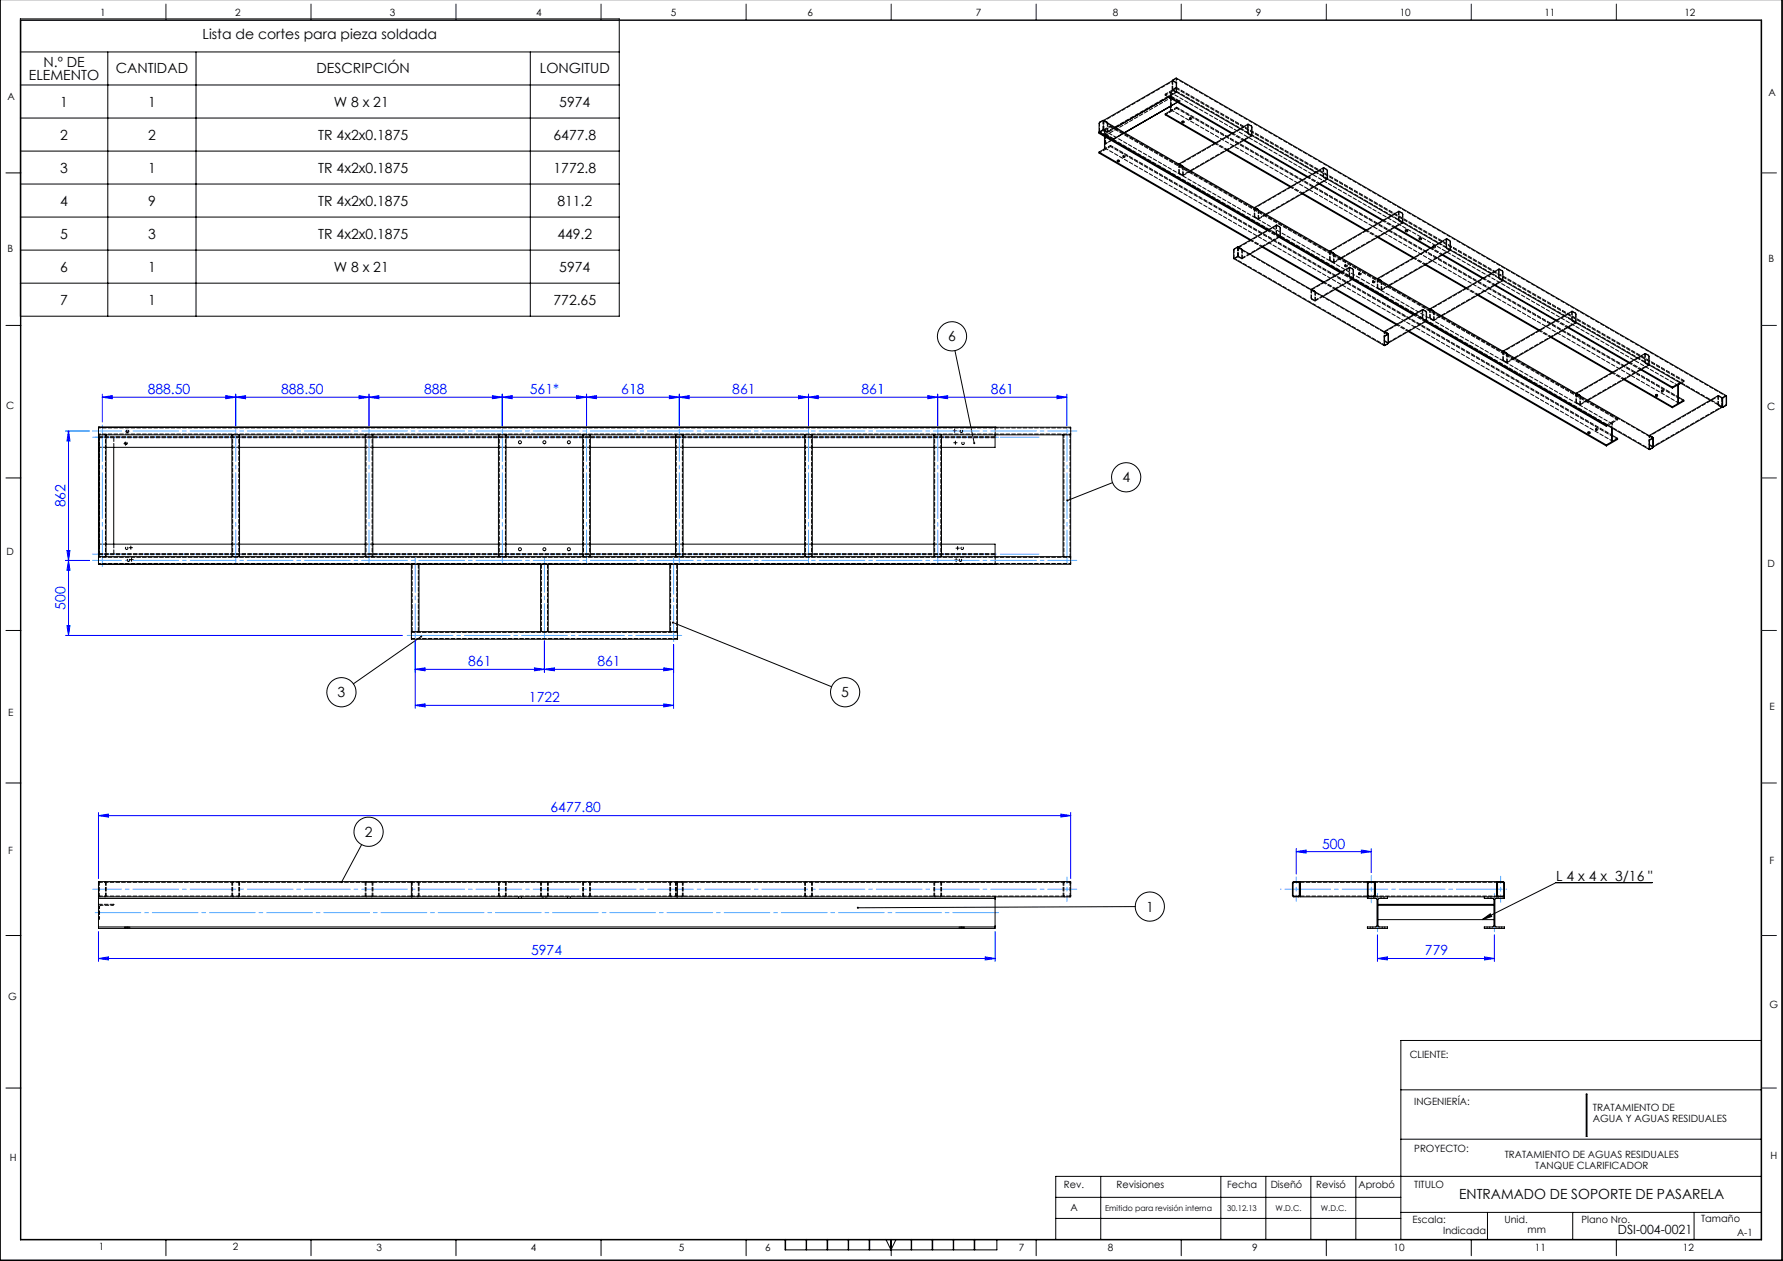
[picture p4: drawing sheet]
<svg xmlns="http://www.w3.org/2000/svg" width="594mm" height="420mm" viewBox="0 0 594 420" stroke-linecap="round" stroke-linejoin="round" font-family="sans-serif">
<g fill="none" stroke="#000" stroke-width=".33">
<path d="M0 0v419.8h593.7v-419.8M6.8 6.3h199.5v99h-199.5zM6.8 17.3h199.5M6.9 6.8h579.8v406h-579.8zM35.9 17.3v88M65.3 17.3v88M176.7 17.3v88M586.9 6.6v406.4h-580.1v-406.4M6.8 39.3h199.5M6.8 28.3h199.5M2 57.6h4.9M6.8 50.3h199.5"/>
<path d="M6.8 61.3h199.5M6.8 72.3h199.5M6.8 83.3h199.5M6.8 94.3h199.5M2 108.4h4.9M318.1 116.8l6.5 30.8M2 159.2h4.9M41.7 147.8h.2M41.8 147.7v.2M42.2 143.8h.2M42.3 143.7v.2M317.9 143.5h.2"/>
<path d="M318 143.4v.2M318.1 147.5h.3M318.3 147.4v.2M370.7 160.7l-15.1 6M43.4 182.4h.3M43.6 182.3v.2M43.7 186.4h.3M43.8 186.3v.3M318.4 186.6h.2M318.5 186.5v.2M318.9 182.6h.3M319 182.5v.2"/>
<path d="M2 210h4.9M140.3 212l-22.6 15.8M224.2 207.3l52.8 21.4M2 260.8h4.9M120.5 281.3l-6.7 12.5M550.5 294h-32.1l-24.6 12.3M2 311.6h4.9M378.2 302l-92.4 .3M493.8 306.3l2.7-1.9 .5 .9zM586.7 346.6h-120v66.2M2 362.4h4.9M466.7 363h120"/>
<path d="M466.7 379.4h120M528.4 364.4h.3v14.1h-.3zM351.7 398.8h115M366.7 391.8v21M406.7 391.8v21M421.7 391.8v21M436.7 391.8v21M451.7 391.8v21M586.7 391.8h-235v21M55.3 412.8v5.4M103.6 412.8v5.4M151.9 412.8v5.4"/>
<path d="M200.2 412.8v5.4M248.6 412.8v5.4M261.5 412.8v3.5h70.6v-3.5M261.7 412.8v3.5M268.6 412.8v3.5M268.7 412.8v3.5M275.6 412.8v3.5M275.7 412.8v3.5M282.6 412.8v3.5M282.7 412.8v3.5M289.6 412.8v3.5M289.7 412.8v3.5"/>
<path d="M295.1 412.8l1.7 3.5M296.7 412.8v3.5M296.8 412.8v3.5M296.9 412.8v5.4M298.5 412.8l-1.7 3.5M303.6 412.8v3.5M303.7 412.8v3.5M310.6 412.8v3.5M310.7 412.8v3.5M317.6 412.8v3.5M317.7 412.8v3.5M324.6 412.8v3.5"/>
<path d="M324.7 412.8v3.5M345.2 412.8v5.4M351.7 405.8h115M393.5 412.8v5.4M441.9 412.8v5.4M466.7 403.8h120M490.1 412.8v5.4M495.5 403.8v9M523.9 403.8v9M538.5 412.8v5.4M564.4 403.8v9"/>
<circle cx="317.1" cy="112" r="4.9"/>
<circle cx="375.2" cy="159" r="4.9"/>
<circle cx="113.7" cy="230.6" r="4.9"/>
<circle cx="281.5" cy="230.6" r="4.9"/>
<circle cx="122.8" cy="277" r="4.9"/>
<circle cx="383.1" cy="302" r="4.9"/>
</g>
<g fill="none" stroke="#00f" stroke-width=".33">
<path d="M34.1 132.3l3.3-.5v1zM34.1 132.3h321.3M34.1 131.3v9.3M75.2 131.8l3.3 .5-3.3 .5zM78.5 132.3l3.3-.5v1zM78.5 131.3v10.5M119.6 131.8l3.3 .5-3.3 .5zM122.9 132.3l3.3-.5v1zM122.9 131.3v10.5M164 131.8l3.3 .5-3.3 .5zM167.3 132.3l3.3-.5v1zM167.3 131.3v10.5"/>
<path d="M192.1 131.8l3.3 .5-3.3 .5zM195.4 131.3v10.5M195.4 132.3l3.3-.5v1zM223 131.8l3.3 .5-3.3 .5zM226.3 132.3l3.3-.5v1zM226.3 131.3v10.5M266 131.8l3.3 .5-3.3 .5zM269.3 132.3l3.3-.5v1zM269.3 131.3v10.5M309.1 131.8l3.3 .5-3.3 .5zM312.4 132.3l3.3-.5v1zM312.4 131.3v10.5"/>
<path d="M352.1 131.8l3.3 .5-3.3 .5zM355.4 131.3v10.5M21.8 143.6h8M22.8 143.6l.5 3.3h-1zM22.8 143.6v68M21.8 186.7h8M22.3 183.4h1l-.5 3.3zM22.8 186.7l.5 3.3h-1zM21.8 211.6h112.3M22.3 208.4h1l-.5 3.2zM138.3 213.4v22.5M181.4 213.4v10.5"/>
<path d="M224.4 214.7v21.2M138.3 222.9l3.3-.5v1zM138.3 234.9l3.3-.5v1.1zM138.3 222.9h86.1M138.3 234.9h86.1M178 222.4l3.4 .5-3.4 .5zM181.4 222.9l3.3-.5v1zM221.1 234.4l3.3 .5-3.3 .6zM221.1 222.4l3.3 .5-3.3 .5zM32.8 271.7l3.3-.6v1.1zM32.8 270.6v22M32.8 271.7h323.9"/>
<path d="M353.4 271.1l3.3 .6-3.3 .5zM356.7 270.6v22M431.8 283.7l3.3-.6v1zM431.8 282.6v8.5M431.8 283.7h25M453.5 283.1l3.3 .6-3.3 .4zM456.8 282.6v8M32.8 319.2l3.3-.5v1zM32.8 310.3v9.9M32.8 319.2h298.7M328.2 318.7l3.3 .5-3.3 .5zM331.5 310.3v9.9"/>
<path d="M458.9 319.2l3.3-.5v1zM458.9 319.2h38.9M458.9 311.3v8.9M494.6 318.7l3.2 .5-3.2 .5zM497.8 311.3v8.9"/>
</g>
<g fill="none" stroke="#000" stroke-width=".33" stroke-dasharray="15.2 1.3 1.3 1.3">
<path d="M41.6 147.8h-.3M41.8 147.5v-.3M41.8 148v.3M42.1 147.8h.3M42.1 143.8h-.3M42.3 143.5v-.3M42.3 144v.3M42.6 143.8h.3M317.8 143.5h-.3M318 143.2v-.3M318 143.7v.3M318 147.5h-.3"/>
<path d="M318.3 143.5h.3M318.3 147.2v-.3M318.3 147.7v.3M318.5 147.5h.3M43.3 182.4h-.3M43.6 186.4h-.3M43.6 182.2v-.3M43.6 182.7v.3M43.8 186.2v-.3M43.8 186.7v.3M43.8 182.4h.3M44.1 186.4h.3"/>
<path d="M318.3 186.6h-.3M318.5 186.3v-.3M318.5 186.8v.3M318.8 182.6h-.3M318.8 186.6h.3M319 182.3v-.3M319 182.8v.3M319.3 182.6h.3"/>
</g>
<path d="M426.6 296.2h75.3" fill="none" stroke="#53a9ff" stroke-width=".33" stroke-dasharray="15.2 1.3 1.3 1.3" stroke-dashoffset="-1.5"/>
<path d="M431.8 292.1v8.1M355.5 300.2v-8.1" fill="none" stroke="#53a9ff" stroke-width=".33" stroke-dasharray="15.2 1.3 1.3 1.3" stroke-dashoffset="13.1"/>
<path d="M456.8 300.7v-9.1" fill="none" stroke="#53a9ff" stroke-width=".33" stroke-dasharray="15.2 1.3 1.3 1.3" stroke-dashoffset="12.6"/>
<path d="M499.9 300.5v-8.6" fill="none" stroke="#53a9ff" stroke-width=".33" stroke-dasharray="15.2 1.3 1.3 1.3" stroke-dashoffset="12.8"/>
<path d="M458.9 297.6v12.7M497.9 310.3v-12.7" fill="none" stroke="#53a9ff" stroke-width=".33" stroke-dasharray="15.2 1.3 1.3 1.3" stroke-dashoffset="10.8"/>
<path d="M30.8 145.6h302.7M30.8 304h302.7" fill="none" stroke="#53a9ff" stroke-width=".33" stroke-dasharray="15.2 1.3 1.3 1.3" stroke-dashoffset="-.9"/>
<path d="M30.8 143.5h327.9M30.8 186.6h327.9M30.8 296.2h327.9" fill="none" stroke="#53a9ff" stroke-width=".33" stroke-dasharray="15.2 1.3 1.3 1.3" stroke-dashoffset="5.6"/>
<path d="M30.8 145.6h315.3M30.8 184.6h315.3" fill="none" stroke="#53a9ff" stroke-width=".33" stroke-dasharray="15.2 1.3 1.3 1.3" stroke-dashoffset="2.4"/>
<path d="M78.5 187.4v-44.6M123 187.4v-44.6M167.4 187.4v-44.6M195.4 187.4v-44.6M226.3 187.4v-44.6M269.4 187.4v-44.6M312.4 187.4v-44.6M355.5 187.4v-44.6" fill="none" stroke="#53a9ff" stroke-width=".33" stroke-dasharray="15.2 1.3 1.3 1.3" stroke-dashoffset="4.4"/>
<path d="M34.1 188.6v-47.1" fill="none" stroke="#53a9ff" stroke-width=".33" stroke-dasharray="15.2 1.3 1.3 1.3" stroke-dashoffset="3.1"/>
<path d="M224.4 213.6v-27.7" fill="none" stroke="#53a9ff" stroke-width=".33" stroke-dasharray="15.2 1.3 1.3 1.3" stroke-dashoffset="3.3"/>
<path d="M135.1 211.6h92.6" fill="none" stroke="#53a9ff" stroke-width=".33" stroke-dasharray="15.2 1.3 1.3 1.3" stroke-dashoffset="-.6"/>
<path d="M138.3 212.4v-26.5M181.4 212.4v-26.5" fill="none" stroke="#53a9ff" stroke-width=".33" stroke-dasharray="15.2 1.3 1.3 1.3" stroke-dashoffset="3.9"/>
<path d="M0 -.1v419.9h593.7v-419.9" fill="none" stroke="#000" stroke-width=".5"/>
<g fill="none" stroke="#191924" stroke-width=".33">
<path d="M6.8 6.6h580.1M55.3 1.4v5.4M103.6 1.4v5.4M151.9 1.4v5.4M200.2 1.4v5.4M248.6 1.4v5.4M296.9 1.4v5.4M345.2 1.4v5.4M393.5 1.4v5.4M441.9 1.4v5.4M490.1 1.4v5.4M538.5 1.4v5.4"/>
<path d="M586.8 57.6h5M586.8 108.4h5M586.8 159.2h5M586.8 210h5M586.8 260.8h5M586.8 311.6h5M586.8 362.4h5"/>
</g>
<g fill="#000">
<path d="M493.8 306.3l2.7-1.9 .5 .9z"/>
<path d="M113.6 293.5v.6l.2-.3-.2 .3a.34 .34 0 0 0 .5-.3 .34 .34 0 0 0-.5-.3zM285.5 302.1v.2h.3h-.3a.33 .33 0 0 0 .4 .3 .33 .33 0 0 0 .2-.5 .33 .33 0 0 0-.6 0zM324.4 147.3l-.1 .5 .3 .1v-.3v.3h.2v-.5zM224 207.1l-.1 .1 .3 .1-.3-.1a.34 .34 0 0 0 .3 .5 .34 .34 0 0 0 .3-.4 .34 .34 0 0 0-.5-.2zM140.1 211.7a.33 .33 0 0 0-.1 .5 .33 .33 0 0 0 .5 .1 .33 .33 0 0 0 .1-.5l-.3 .2 .2-.2zM355.3 166.5v.3l.3-.1-.3 .1a.34 .34 0 0 0 .5 .2 .34 .34 0 0 0 0-.5 .34 .34 0 0 0-.5 0z"/>
</g>
<g fill="#00f">
<path d="M309.1 131.8l3.3 .5-3.3 .5zM269.3 132.3l3.3-.5v1zM266 131.8l3.3 .5-3.3 .5zM226.3 132.3l3.3-.5v1zM192.1 131.8l3.3 .5-3.3 .5zM167.3 132.3l3.3-.5v1zM164 131.8l3.3 .5-3.3 .5zM122.9 132.3l3.3-.5v1zM178 222.4l3.4 .5-3.4 .5zM138.3 222.9l3.3-.5v1zM453.5 283.1l3.3 .6-3.3 .4zM431.8 283.7l3.3-.6v1z"/>
<path d="M32.8 319.2l3.3-.5v1zM328.2 318.7l3.3 .5-3.3 .5zM32.8 271.7l3.3-.6v1.1zM353.4 271.1l3.3 .6-3.3 .5zM312.4 132.3l3.3-.5v1zM352.1 131.8l3.3 .5-3.3 .5zM78.5 132.3l3.3-.5v1zM119.6 131.8l3.3 .5-3.3 .5zM138.3 234.9l3.3-.5v1.1zM221.1 234.4l3.3 .5-3.3 .6zM181.4 222.9l3.3-.5v1zM221.1 222.4l3.3 .5-3.3 .5zM458.9 319.2l3.3-.5v1zM494.6 318.7l3.2 .5-3.2 .5z"/>
<path d="M223 131.8l3.3 .5-3.3 .5zM195.4 132.3l3.3-.5v1z"/>
<path d="M75.2 131.8l3.3 .5-3.3 .5zM34.1 132.3l3.3-.5v1z"/>
<path d="M22.3 183.4h1l-.5 3.3zM22.8 143.6l.5 3.3h-1zM22.3 208.4h1l-.5 3.2zM22.8 186.7l.5 3.3h-1z"/>
</g>
<g fill="none" stroke="#000" stroke-width=".33">
<path d="M388.2 37.9v.4l16.4 9.5M388.2 37.9l16.8 9.7M389.2 32.3l21.1 12.2M389.3 32.4l-17.6 10.1M389.5 32.1l21.1 12.2M390 35.4l-.1 1.5-1.7 1M390.1 35.3h.1M390.6 26.9l1.3-.9 183.2 105.8M391.9 30.7l21.2 12.2M392.2 34l-17.6 10.2M392.3 34.1l-17.6 10.1M366.1 44.1v.3l56 32.3"/>
<path d="M366.1 50.6v.4l50.4 29M366.1 44.1l56.3 32.5M366.1 50.6l50.6 29.3M366.3 44l-.2 .1M367.6 40.2l1.2 .4 .2 .4M367.7 40.1l22.9-13.2 1.3 .6v3.2l-20.3 11.8M367.8 40.3l1 .6M367.9 45.5v4l-1.8 1.1M372.3 53.4a.33 .33 0 0 1 .5-.2 .33 .33 0 0 1 0 .5 .33 .33 0 0 1-.5-.1zM372.4 53.6h.3M392.7 54.7l1.4 .8M392.8 54.6l22.9-13.2 1.3 .6v3.2l-20.3 11.8"/>
<path d="M392.9 54.8l1 .6M393.8 40.4a.29 .29 0 0 1 .4-.2 .29 .29 0 0 1 .1 .5zM393.9 40.6h.4M408.7 50.1l21.1 12.2M408.9 49.9l21.2 12.2M414.3 46.8l21.1 12.2M414.6 46.7l21.1 12.1M417.1 45.2l21.1 12.2M442.2 59.7l21.1 12.2M417.9 69.2l1.4 .8M417.9 69.1l23-13.2 1.2 .6v3.2l-20.2 11.8M418 69.3l1.1 .6"/>
<path d="M422.6 76.5l-56.4-32.5v-3.2l1.3-.7 183.2 105.8M426.1 79l20.4 11.8M426.4 78.9l20.4 11.7M426.5 78.8v-3l-1.3-.9-12.7 7.4M426.5 78.8l-10.1 5.8M426.5 78.8l20.4 11.7M433.8 64.6l21.1 12.2M434.1 64.4l21.1 12.2M439.5 61.3l21.1 12.2M439.7 61.2l21.1 12.1M458.9 79.1l11.8 6.8M459.2 78.9l11.9 6.9"/>
<path d="M464.5 75.8l11.9 6.9M464.9 75.7l11.8 6.8M467.3 74.2l11.9 6.9M468.2 76.6l.1-.1a.36 .36 0 0 1 .5 0 .36 .36 0 0 1 0 .5 .36 .36 0 0 1-.6-.2zM468.3 76.9h.5M472.9 79.2a.32 .32 0 0 1 .5-.1 .32 .32 0 0 1-.1 .5l-.5-.1zM472.9 79.5h.5M412.4 82.4l1.4 .8M412.6 82.5l1 .6M420.4 82.3l20.4 11.8M420.7 82.1l20.4 11.8M436.8 96.4l1.4 .8"/>
<path d="M436.8 96.4l12.7-7.4 1.3 .7v3.2l-10 5.8M437 96.5h.1M437.9 97.1h.1M443 83.7l1.4 .8M443.1 83.6l22.9-13.2 1.2 .6 .1 3.2-20.3 11.8M443.2 83.8l1 .6M444.8 96.4l20.3 11.7M445.1 96.2l20.3 11.8M450.5 93.1l20.3 11.8M450.7 92.9l20.4 11.8M450.9 92.8l20.3 11.8M458.9 92.8l1.3 .8"/>
<path d="M458.9 92.8l23-13.3 1.2 .7v3.2l-20.3 11.7M459 92.9h.1M459.1 92.9l1 .6M474.8 88.2l13.4 7.8M475.1 88.1l13.4 7.8M477.9 81.8h-.3l-.2 .3M480.4 85l13.5 7.8M480.7 84.8l13.5 7.8M483.2 83.3l13.5 7.8M492.2 98.3l20.4 11.8M492.5 98.2l20.4 11.7M497.9 95.1l20.4 11.7"/>
<path d="M498.2 94.9l20.3 11.8M500.7 93.4l20.4 11.8M461.2 111.9l1.3-.6v2.9l-1.2 .9h-.2zM461.3 110.6l1.1 .6M461.3 112l1.1-.5v2.7l-1 .8zM462.5 111.2l-50.2-28.9-1.2 .7-.1 3.2 50.2 28.9M462.6 111.4l-.2-.4-1.2-.6 12.7-7.3 1.3 .7v3.1l-12.7 7.3M469.2 110.4l65.9 38.1M469.4 110.3l65.7 37.9M474.8 107.2l60.3 34.8M475.1 107l60 34.7M475.2 106.9l74.3 42.8"/>
<path d="M476.3 102.9h.2l1.2 .8M476.4 102.9l22.9-13.3 1.3 .7v3.2l-20.3 11.7M476.5 103h.1M477.5 103.6h.1M500.7 117l.2-.1 1.2 .9M500.7 116.9l23-13.2 1.2 .6 .1 3.2-20.4 11.8M500.9 117.1l1 .6M516.6 112.4l20.4 11.8M516.9 112.2l20.3 11.8M522.3 109.1l20.3 11.8M522.5 109l20.4 11.7M525 107.5l20.4 11.8"/>
<path d="M525 131h.3l1.1 .9M525.1 131l22.9-13.3 1.3 .7v3.2l-20.3 11.7M525.2 131.1h.1M526.2 131.7h.1M540.9 126.5l16.2 9.3M541.2 126.3l15.9 9.2M546.6 123.2l10.5 6.1M546.9 123l10.2 5.9M549.4 121.5l20.4 11.8M551.6 131.4a.31 .31 0 0 1 .5-.1 .31 .31 0 0 1 0 .5 .31 .31 0 0 1-.5-.1zM551.7 131.7h.3M557.1 129.3l1.8-1v6l-1.8 1.2"/>
<path d="M557.1 128.9v.4M557.1 135.5v.3M559.2 132.2l1.8 1.1M559.6 127.5l-2.5 1.4M560 127.7l-.8 .6v5.9l1.8-.9M561 133.3v.3l-3.9 2.2M573.7 135.6l.1 .1M573.8 132.8l.2-.4 1.2-.5v2.9l-1.2 .9-.2-.2M573.8 132.8l-.3-.4-1.1-.6-22.9 13.2M573.8 135.5l-23 13.4M573.8 132.8v2.7M573.9 132.6l1.1-.6 .1 2.8-1.1 .7z"/>
<path d="M32.8 142.3h.1M32.8 142.3v2.5M32.8 142.3h323.9v2.5M32.8 144.8h2.5M32.8 144.8v40.6M35.3 149h42M35.3 144.8h42M35.3 144.8v40.6M37.9 149v32.2M77.3 144.8h2.5M77.3 144.8v40.6M79.8 149h41.9"/>
<path d="M79.8 144.8h41.9M79.8 144.8v40.6M121.7 144.8h2.5M121.7 144.8v40.6M124.2 149h41.9M124.2 144.8h41.9M124.2 144.8v40.6M166.1 144.8h2.5M166.1 144.8v40.6M168.6 149h25.5M168.6 144.8h25.5M168.6 144.8v40.6"/>
<path d="M194.1 144.8h2.6M194.1 144.8v40.6M196.7 149h28.3M196.7 144.8v40.6M196.7 144.8h28.3M225 144.8h2.6M225 144.8v40.6M227.6 149h40.5M227.6 144.8h40.5M227.6 144.8v40.6M268.1 144.8h2.5M268.1 144.8v40.6"/>
<path d="M270.6 149h40.5M270.6 144.8h40.5M270.6 144.8v40.6M311.1 144.8h2.6M311.1 144.8v40.6M313.7 144.8h40.5M313.7 144.8v40.6M331.5 142.3h.1M331.5 144.8v4.2h-17.8M354.2 144.8h2.5M354.2 144.8v40.6M356.7 144.8v40.6"/>
<path d="M529.2 144.1h.3M535.1 141.7v.3M535.1 148.2v.3M535.3 141.6l-.2 .1M535.6 141.7l-.5 .3M536.9 142.5v4.4l-1.8 1.3M537.1 142.6v4.3l1.8-.9M537.1 145l1.8 1M538.9 146v.3l-3.8 2.2M549.4 145.1l1.1 .5 .3 .4M549.5 146.5l1.3-.6v3l-1.3 .9zM549.6 145.2h.1"/>
<path d="M549.6 146.6l1.1-.5v2.8l-1.1 .7zM550.5 145.8h.1M32.8 187.9h.1M32.8 185.4h2.5M32.8 185.4v2.5M32.8 187.9h104.3M35.3 181.2h42M35.3 185.4h42M77.3 185.4h2.5M79.8 181.2h41.9M79.8 185.4h41.9M121.7 185.4h2.5"/>
<path d="M124.2 181.2h41.9M124.2 185.4h41.9M137.1 187.9h2.5M137.1 187.9v22.5M139.6 187.9h40.5M139.6 187.9v22.5M166.1 185.4h2.5M168.6 181.2h25.5M168.6 185.4h25.5M180.1 187.9h2.5M180.1 187.9v22.5M182.6 187.9h40.5"/>
<path d="M182.6 187.9v22.5M194.1 185.4h2.6M196.7 181.2h28.3M196.7 185.4h28.3M223.1 187.9h2.6M223.1 187.9v22.5M225 185.4h2.6M225.7 187.9v22.5M227.6 181.2h40.5M227.6 185.4h40.5M268.1 185.4h2.5M270.6 181.2h40.5"/>
<path d="M270.6 185.4h40.5M311.1 185.4h2.6M313.7 181.2h17.8v4.2M313.7 185.4h40.5M331.5 187.9h.1M354.2 185.4h2.5M356.7 185.4v2.5h-131M137.1 210.4h2.5M137.1 210.4v2.5h88.6v-2.5M139.6 210.4h40.5M180.1 210.4h2.5M182.6 210.4h40.5"/>
<path d="M223.1 210.4h2.6M32.8 299.2v9.5M32.8 293.6h323.9v5.1h-323.9zM32.8 299.2h298.7M32.8 298.7v.5M137.1 293.6v5.1M225.7 293.6v5.1M331.5 299.2v9.5M331.5 298.7v.5M430.9 293.9l2 .2-.2 4.4-1.9-.1zM433.1 298.3v.4h68.1v.5h-3l-.2 .3v8.9l.3 .3h2.9v.5h-6.7v-.5h2.9l.3-.3v-8.9l-.2-.3h-3v-.5M433.1 294.1v-.5h22.4v.5"/>
<path d="M433.1 294.1l-.4-.5h-1.7l-.4 .4v4.5l.4 .2h1.7l.4-.4M433.1 294.1v4.2M455.5 298.3v.9h3l.3 .4-.1 8.9-.3 .2h-2.9v.5h6.7v-.5h-2.8l-.3-.3v-9l3.1-.2v-.5M455.5 298.3l.5 .4M455.5 294.1l.4-.5h1.8l.4 .5M455.5 294.1v4.2M455.9 293.9l1.9 .1v4.4l-2-.1zM458.1 294.1v-.5h40.6v.5M458.1 298.3v.4M458.1 298.3l-.5 .4M458.1 294.1v4.2M498.7 294.1l.3-.5h1.8l.3 .2 .1 4.5-.5 .4"/>
<path d="M498.7 298.3l.4 .4M498.7 298.3v.4M498.7 294.1v4.2M499 293.9l1.9 .1-.1 4.5-1.9-.2zM32.8 308.7v.5h298.7v-.5M32.8 308.7h298.7M459.1 301.2h38.6M459.1 301.5h38.6M459.1 306.3h38.6"/>
<circle cx="173.2" cy="147.3" r=".49"/>
<circle cx="181.4" cy="147.3" r=".49"/>
<circle cx="189.5" cy="147.3" r=".49"/>
<circle cx="529.4" cy="144" r=".29"/>
<circle cx="173.2" cy="182.9" r=".49"/>
<circle cx="181.4" cy="182.9" r=".49"/>
<circle cx="189.5" cy="182.9" r=".49"/>
</g>
<g fill="none" stroke="#000" stroke-width=".33" stroke-dasharray="1.3 .6" stroke-dashoffset=".5">
<path d="M390.8 26.7l.9-.5M390.8 30.2l.9 .5M390.8 27l.9 .5M391.7 29.2l-.9 .5M391.7 29.3l-.9 .6M391.7 30.5l-.9-.5M366.4 40.8l.9-.5M367.3 43.3l-.9 .5M367.3 43.4l-.9 .5M367.9 43.4l.9 .5M367.9 43.3l.9 .5M368.2 44.6l3.5-2.1"/>
<path d="M371 46.2l3.6-2M372.3 53.9a.27 .27 0 0 0 .4 .1 .27 .27 0 0 0 0-.4M393 57.9l.9 .5M393 57.8l.9 .5M393.9 40.9a.27 .27 0 0 0 .4 .1 .27 .27 0 0 0 0-.4M416 44.7l.8 .5M416 41.5l.8 .5M416.8 45l-.8-.5M441.1 59.2l.9 .5M441.1 56l.9 .5M442 59.6l-.9-.6M418.1 72.4l.9 .6"/>
<path d="M418.1 72.3l.9 .5M425.4 78.3l.9 .5M425.4 75.1l.9 .5M426.3 78.6l-.9-.5M466.2 73.7l.9 .5M466.2 70.5l.9 .5M467.1 74.1l-.9-.6M468.3 77.2a.32 .32 0 0 0 .4 .1 .32 .32 0 0 0 .1-.5M472.9 79.8a.32 .32 0 0 0 .4 .1 .32 .32 0 0 0 .2-.4M482.1 79.7l.9 .5M411.3 83l.9-.5M412.2 85.5l-.9 .5"/>
<path d="M412.2 85.6l-.9 .5M412.7 85.6l.9 .5M412.7 85.5l.9 .5M437 99.7l.9 .5M437 99.5l.9 .5M443.3 86.9l.9 .6M443.3 86.8l.9 .5M449.8 92.3l.8 .6M449.8 89.2l.8 .5M450.6 92.7l-.8-.5M459.1 96.1l.9 .5M459.1 95.9l.9 .6"/>
<path d="M482.1 82.9l.9 .5M483 83.2l-.9-.5M499.5 92.9l.9 .6M499.5 89.8l.9 .5M500.4 93.3l-.9-.5M461.4 113.7l.9 .6M461.4 113.6l.9 .5M474.1 106.4l.9 .5M474.1 103.2l.9 .6M475 106.8l-.9-.6M476.6 106.2l.9 .5M476.6 106l.9 .6"/>
<path d="M523.9 107l.9 .5M523.9 103.8l.9 .6M524.8 107.4l-.9-.6M548.3 117.9l.8 .5M501 120.2l.9 .6M501 120.1l.9 .5M525.3 134.3l.9 .5M525.3 134.1l.9 .6M548.3 121.1l.8 .5M549.1 121.4l-.8-.5M551.6 132a.27 .27 0 0 0 .4 .1 .27 .27 0 0 0 .1-.4M572.6 135.1l.9 .5"/>
<path d="M572.6 132l.9 .5M573.5 135.5l-.9-.5M529.1 144.4a.27 .27 0 0 0 .4 .2 .27 .27 0 0 0 0-.5M549.7 148.4l.9 .5M549.7 148.2l.9 .5M33.1 294.1v4.1M35.1 298.2v-4.1M35.4 298.2v-4.1M77.3 294.1v4.1M77.5 294.1v4.1M79.6 298.2v-4.1M79.8 298.2v-4.1"/>
<path d="M121.7 294.1v4.1M121.9 294.1v4.1M124 298.2v-4.1M124.2 298.2v-4.1M137.3 294.1v4.1M139.4 298.2v-4.1M139.6 298.2v-4.1M166.1 294.1v4.1M166.3 294.1v4.1M168.4 298.2v-4.1M168.6 298.2v-4.1M180.1 294.1v4.1"/>
<path d="M180.4 294.1v4.1M182.4 298.2v-4.1M182.7 298.2v-4.1M194.1 294.1v4.1M194.4 294.1v4.1M196.4 298.2v-4.1M196.7 298.2v-4.1M223.2 294.1v4.1M223.4 294.1v4.1M225 294.1v4.1M225.3 294.1v4.1M225.5 298.2v-4.1"/>
<path d="M227.3 298.2v-4.1M227.6 298.2v-4.1M268.1 294.1v4.1M268.3 294.1v4.1M270.4 298.2v-4.1M270.6 298.2v-4.1M311.1 294.1v4.1M311.4 294.1v4.1M313.4 298.2v-4.1M313.7 298.2v-4.1M354.2 294.1v4.1M354.4 294.1v4.1"/>
<path d="M356.5 298.2v-4.1"/>
</g>
<g fill="none" stroke="#000" stroke-width=".33" stroke-dasharray="1.3 .6" stroke-dashoffset=".4">
<path d="M388.2 31.4l3.8-2.2M389.3 32.4l.7-.4M390.3 32.4l-21.9 12.6M392 36.1l-3.8 2.1M392.2 34l.7-.4M366.3 44l3.7-2.1M368.2 47.9l21.8-12.6M370 48.8l-3.8 2.2M371 46.4l3.7-2.2M535.3 141.5l3.6-2M33.1 185.4v-40.6M33.2 184.4v-38.6"/>
<path d="M35.1 185.4v-40.6M77.5 185.4v-40.6M79.6 185.4v-40.6M121.9 185.4v-40.6M124 185.4v-40.6M166.3 185.4v-40.6M168.4 185.4v-40.6M194.4 185.4v-40.6M196.4 185.4v-40.6M225.3 185.4v-40.6M227.3 185.4v-40.6M268.3 185.4v-40.6"/>
<path d="M270.4 185.4v-40.6M311.4 185.4v-40.6M313.4 185.4v-40.6M354.4 185.4v-40.6M356.5 185.4v-40.6M32.8 298.2l.5 .5M33.3 293.6l-.5 .5M34.9 298.7l.5-.5M35.4 294.1l-.5-.5M77.3 298.2l.4 .5M77.7 293.6l-.4 .5M79.3 298.7l.5-.5"/>
<path d="M79.8 294.1l-.5-.5M121.7 298.2l.5 .5M122.2 293.6l-.5 .5M123.8 298.7l.4-.5M124.2 294.1l-.4-.5M137.1 298.2l.4 .5M137.5 293.6l-.4 .5M139.1 298.7l.5-.5M139.6 294.1l-.5-.5M166.1 298.2l.5 .5M166.6 293.6l-.5 .5M168.2 298.7l.4-.5"/>
<path d="M168.6 294.1l-.4-.5M180.1 298.2l.5 .5M180.6 293.6l-.5 .5M182.2 298.7l.5-.5M182.7 294.1l-.5-.5M194.1 298.2l.5 .5M194.6 293.6l-.5 .5M196.2 298.7l.5-.5M196.7 294.1l-.5-.5M223.2 298.2l.4 .5M223.6 293.6l-.4 .5M225 298.2l.5 .5"/>
<path d="M225.2 298.7l.5-.5M225.5 293.6l-.5 .5M225.7 294.1l-.5-.5M227.1 298.7l.5-.5M227.6 294.1l-.5-.5M268.1 298.2l.5 .5M268.6 293.6l-.5 .5M270.2 298.7l.4-.5M270.6 294.1l-.4-.5M311.1 298.2l.5 .5M311.6 293.6l-.5 .5M313.2 298.7l.5-.5"/>
<path d="M313.7 294.1l-.5-.5M354.2 298.2l.5 .5M354.7 293.6l-.5 .5M356.3 298.7l.4-.5M356.7 294.1l-.4-.5M458.1 293.9h40.6M458.1 298.5h40.6M33.2 302l.4-.5"/>
</g>
<g fill="none" stroke="#000" stroke-width=".33" stroke-dasharray="1.3 .6">
<path d="M388.2 31.7v-.3M390 30.9l-.2-.1M390 35.3h.1M390.1 35.3l.1-.1M390.2 36.5l.2 .1M390.2 32.6l.3-.2M390.4 30.4l-.2 .4M390.6 27v-.1M390.6 27v-.2M390.7 27.1v-.2M390.7 26.9l.1-.2M390.7 27.1l.1-.1"/>
<path d="M390.8 29.9l-.2-.2M390.8 29.7l-.1-.1M390.8 30l-.1-.2M390.8 30.2l-.2-.5M391.7 26.2l.2 .1M391.7 27.5l.2 .3M391.9 29l-.2 .2M391.9 30.5h-.2M391.9 26l.1 .2M391.9 30.7h-.2M392 28.9l-.3 .4M392 35.7v.4"/>
<path d="M392 29.2v.3M392.3 34.1l.5-.4M392.7 33.7l.2-.1M392.9 33.6h.1M396.3 39.3v.3M397 39.6v-.3M366.3 41l.1-.2M366.4 43.9l-.2 .1M366.4 43.8l-.1-.1M367.3 40.3h.2M367.5 43l-.2 .3M367.5 40.1l.1 .2"/>
<path d="M367.6 43l.3 .4M367.6 43l-.3 .4M367.6 40.1v.2M367.7 43l.2 .3M367.8 40.2l-.1 .1M368 43.6l-.2-.1M368.2 49.2l.2 .2M368.2 47.9h.1M368.2 47.9l.1-.1M368.3 45.2l.3-.1M368.4 43.2l-.2 .3M368.8 43.9l.2-.1"/>
<path d="M368.8 43.8l.1-.1M368.9 41l-.1-.2M369 41.1v-.2M370 48.4v.4M370 41.9v.3M370.8 46.3l.2-.1M371 46.2h.1M372.2 53.4v.4M372.4 53.6l-.1 .3M372.9 53.8v-.4M374.2 51.9v.4M374.8 52.3v-.4"/>
<path d="M392.7 57.5l.3 .4M392.8 54.7l-.1 .1M392.9 57.5l.1 .3M392.9 54.7v.1M393.8 40.4v.4M393.9 58.4l.3-.1M393.9 58.3l.1-.1M393.9 40.6v.3M394 55.5v-.1M394.2 55.6l-.1-.1M394.5 40.8v-.4M415.7 41.5l.1-.2"/>
<path d="M415.8 41.6l.2-.1M416 44.5l-.2-.2M416 44.7l-.3-.5M416.8 42l.2 .3M417 45h-.2M417 45.2h-.2M440.8 56l.1-.1M440.9 56.1l.2-.1M441.1 59l-.2-.2M441.1 59.2l-.3-.5M442 56.5l.1 .3M442.1 59.5l-.1 .1"/>
<path d="M442.2 59.7h-.2M417.9 72l.2 .4M417.9 69.2v.1M418 72l.1 .3M418.1 69.3l-.1 .1M419 73l.3-.2M419 72.8l.2-.1M419.2 70l-.1-.1M419.3 70.1v-.1M425.1 75.1l.1-.2M425.3 75.2l.1-.1M425.3 75.1l-12.7 7.3"/>
<path d="M425.4 78.1l-.1-.2M425.4 78.3l-.3-.5M426.3 75.6l.1 .3M426.4 78.6h-.1M426.5 78.8h-.2M465.9 70.5l.1-.1M466.1 70.6l.1-.1M466.2 73.5l-.1-.2M466.2 73.7l-.3-.5M467.1 71l.1 .3M467.2 74l-.1 .1M467.3 74.2h-.2"/>
<path d="M468.2 76.7v.3M468.3 76.8v.4M469 77v-.3M472.8 79.3v.4M472.9 79.5v.3M473.6 79.7v-.4M481.8 79.7l.1-.2M481.9 79.8l.2-.1M411.1 83.2l.2-.2M411.3 86.1l-.2 .1M411.3 86l-.2-.1M412.2 82.5h.1"/>
<path d="M412.3 85.2l-.1 .3M412.3 82.3l.1 .2M412.4 85.2l.3 .4M412.4 85.2l-.2 .4M412.4 82.3v.2M412.6 85.2l.1 .3M412.6 82.4v.1M413.6 86.1l.3-.1M413.6 86l.1-.1M413.7 86l12.7-7.3M413.7 83.2v-.2M413.9 83.3l-.1-.2"/>
<path d="M436.8 99.2l.2 .5M436.8 96.4v.1M436.9 99.3l.1 .2M437 96.5l-.1 .1M438.1 97.3l-.1-.2M438.2 97.3v-.1M443 86.5l.3 .4M443 83.7v.1M443.1 86.5l.2 .3M443.2 83.8l-.1 .1M444.2 87.5l.2-.2M444.2 87.3l.1-.1"/>
<path d="M444.3 84.5l-.1-.1M444.4 84.6v-.1M448 88.3v.3M448.8 88.6v-.3M449.5 89.2l.1-.2M449.6 89.3l.2-.1M449.7 89.2l-12.7 7.3M449.8 92.2l-.2-.2M449.8 92.3l-.3-.4M450.6 89.7l.2 .2M450.8 92.6l-.2 .1M450.8 92.9h-.2"/>
<path d="M452.6 91v.3M453.4 91.3v-.3M457.2 93.6v.4M458 94v-.4M458.9 95.6l.2 .5M458.9 92.8v.1M459 95.7l.1 .2M459 92.9v.1M460 96.6l.3-.1M460 96.5l.2-.1M460.2 93.7l-.1-.2M460.3 93.8v-.2"/>
<path d="M477.4 82v.3M477.4 82.1l.1 .1M478.2 82.3v-.3M482.1 82.7l-.2-.2M482.1 82.9l-.3-.5M483 80.2l.1 .2M483.1 83.1l-.1 .1M483.2 83.4h-.2M499.3 89.8l.1-.2M499.4 89.9l.1-.1M499.5 92.8l-.1-.2M499.5 92.9l-.2-.4"/>
<path d="M500.4 90.3l.2 .2M500.6 93.2l-.2 .1M500.6 93.5h-.2M437.9 100.2l.3-.2M437.9 100h.2M438 100.1l12.7-7.4M461.1 113.3l.3 .4M461.2 110.5l-.1 .1M461.3 113.3l.1 .3M461.3 110.6v.1M462.3 114.3l.3-.2M462.3 114.1l.1-.1"/>
<path d="M462.4 114.1l12.7-7.3M462.4 111.5v-.2M462.4 111.3v-.1M462.5 114.3v-.1M473.8 103.2l.1-.1M474 103.3l.1-.1M474 103.2l-12.7 7.4M474.1 106.2l-.1-.2M474.1 106.4l-.3-.5M475 103.8l.1 .2M475.1 106.7l-.1 .1M475.2 106.9h-.2"/>
<path d="M476.3 105.7l.3 .5M476.4 102.9l-.1 .1M476.5 105.8l.1 .2M476.5 103v.1M477.5 106.7l.3-.2M477.5 106.5h.1M477.6 103.8v-.2M477.8 103.9l-.1-.2M500.7 119.8l.3 .4M500.7 117v.1M500.8 119.9l.2 .2M500.9 117.1l-.1 .1"/>
<path d="M502 117.8l-.1-.1M502.1 117.9v-.1M523.6 103.8l.1-.1M523.8 103.9l.1-.1M523.9 106.8l-.1-.2M523.9 107l-.3-.5M524.8 104.4l.1 .2M524.9 107.3l-.1 .1M525 107.5h-.2M548 117.9l.1-.2M548.1 118l.2-.1M549.1 118.4l.2 .2"/>
<path d="M501.9 120.8l.2-.2M501.9 120.6l.1-.1M525 133.8l.3 .5M525.1 131l-.1 .1M525.2 133.9l.1 .2M525.2 131.1v.1M526.2 134.8l.3-.1M526.2 134.7l.1-.1M526.3 131.9v-.2M526.5 132l-.1-.2M538.9 139.5v.3M548.3 120.9l-.2-.2"/>
<path d="M548.3 121.1l-.3-.5M549.3 121.3l-.2 .1M549.3 121.6h-.2M551.5 131.5v.4M551.7 131.7l-.1 .3M552.2 131.9v-.4M553.5 130v.4M554.2 130.4v-.4M561 126.7v.4M572.3 132l.1-.2M572.5 132h.1M572.6 135l-.1-.3"/>
<path d="M572.6 135.1l-.3-.4M573.5 132.5l.1 .2M573.6 135.4l-.1 .1M573.7 135.7l-.2-.1M37.9 149v-3.2M529 144v.3M529.2 144.1l-.1 .3M529.7 144.3v-.3M531.6 142.8v.4M532.3 143.2v-.4M536.9 141.2l-.2-.1M537.3 140.7l-.2 .4"/>
<path d="M549.4 147.9l.3 .5M549.4 145.1v.1M549.5 148l.2 .2M549.6 145.2l-.1 .1M550.6 148.9l.2-.2M550.6 148.7l.1-.1M550.7 146.1v-.1M550.7 146l-.1-.2M550.7 148.9h.1M37.9 184.4v-3.2M32.8 293.9h104.3M32.8 298.5h104.3"/>
<path d="M33.1 298.2l.2 .3M33.3 293.9l-.2 .2M34.9 298.5l.2-.3M35.1 294.1l-.2-.2M77.5 298.2l.2 .3M77.7 293.9l-.2 .2M79.3 298.5l.3-.3M79.6 294.1l-.3-.2M121.9 298.2l.3 .3M122.2 293.9l-.3 .2M123.8 298.5l.2-.3M124 294.1l-.2-.2"/>
<path d="M137.3 298.2l.2 .3M137.5 293.9l-.2 .2M139.1 298.5l.3-.3M139.4 294.1l-.3-.2M166.3 298.2l.3 .3M166.6 293.9l-.3 .2M168.2 298.5l.2-.3M168.4 294.1l-.2-.2M172.7 298.7v.5M173.7 299.2v-.5M180.4 298.2l.2 .3M180.6 293.9l-.2 .2"/>
<path d="M180.9 298.7v.5M181.9 299.2v-.5M182.2 298.5l.2-.3M182.4 294.1l-.2-.2M189 298.7v.5M190 299.2v-.5M194.4 298.2l.2 .3M194.6 293.9l-.2 .2M196.2 298.5l.2-.3M196.4 294.1l-.2-.2M223.4 298.2l.2 .3M223.6 293.9l-.2 .2"/>
<path d="M225.2 298.5l.3-.3M225.3 298.2l.2 .3M225.5 294.1l-.3-.2M225.5 293.9l-.2 .2M227.1 298.5l.2-.3M227.3 294.1l-.2-.2M268.3 298.2l.3 .3M268.6 293.9l-.3 .2M270.2 298.5l.2-.3M270.4 294.1l-.2-.2M311.4 298.2l.2 .3M311.6 293.9l-.2 .2"/>
<path d="M313.2 298.5l.2-.3M313.4 294.1l-.2-.2M354.4 298.2l.3 .3M354.7 293.9l-.3 .2M356.3 298.5l.2-.3M356.5 294.1l-.2-.2M460.1 298.7v.5M461.1 299.2v-.5M495.7 298.7v.5M496.7 299.2v-.5M32.8 306.3h.1M32.8 306.3l.4-.3"/>
<path d="M37.6 301.5l.3-.3M37.9 301.2h-5.1M37.9 301.2h.1M41.5 308.7v.5M41.8 308.7v.5M42 308.7v.5M42.4 308.7v.5M42.4 309.2v-.5M42.6 309.2v-.5M42.9 309.2v-.5M43.2 309.2v-.5M319.5 308.7v.5"/>
<path d="M319.9 308.7v.5M320.1 308.7v.5M320.4 308.7v.5M320.4 309.2v-.5M320.7 309.2v-.5M321 309.2v-.5M321.2 309.2v-.5M456.5 308.7v.5M457.3 309.2v-.5M460.5 308.7v.5M461.3 309.2v-.5M495.4 308.7v.5"/>
<path d="M496.3 309.2v-.5M499.4 308.7v.5M500.3 309.2v-.5"/>
</g>
<g fill="none" stroke="#000" stroke-width=".33" stroke-dasharray="1.3 .6" stroke-dashoffset=".1">
<path d="M369 44l2.6-1.6M394.1 58.5l2.6-1.6M419.2 73l2.7-1.5M413.8 86.2l2.6-1.6M444.3 87.5l2.7-1.5M460.2 96.6l2.6-1.5M438.1 100.2l2.7-1.5M477.7 106.7l2.6-1.5M502 120.8l2.7-1.5M526.4 134.8l2.6-1.5M137.1 210.6h88.6M137.1 212.7h88.6"/>
<path d="M137.1 293.9h88.6M137.1 298.5h88.6"/>
</g>
<g fill="none" stroke="#000" stroke-width=".33" stroke-dasharray="1.3 .6" stroke-dashoffset="-.1">
<path d="M390 32v3.3M392.9 33.6l-2.9-1.6M368.2 44.6v3.3M371 46.2l-2.8-1.6M32.8 145.5h298.7M32.8 145.8h298.7M32.8 184.4h298.7M32.8 184.7h298.7M137.3 210.4v-22.5M139.4 210.4v-22.5M180.4 210.4v-22.5M182.4 210.4v-22.5"/>
<path d="M223.4 210.4v-22.5M225.5 210.4v-22.5M225.7 293.9h131M225.7 298.5h131M433.1 298.5h22.5M433.1 293.9h22.5"/>
</g>
<g fill="none" stroke="#000" stroke-width=".33" stroke-dasharray="1.3 .6" stroke-dashoffset=".6">
<path d="M388.2 31.7l1 .6M390.7 29.7l183.2 105.8M366.3 43.8l183.3 105.8M368.2 43.5v5.7M448.1 88.5a.36 .36 0 0 0 .6 .1 .36 .36 0 0 0 0-.6 .36 .36 0 0 0-.6 .2v.3M448.1 88.8a.36 .36 0 0 0 .6 .1 .36 .36 0 0 0 0-.6 .36 .36 0 0 0-.6 .2v.3M452.8 91.1a.36 .36 0 0 0 .5 .1 .36 .36 0 0 0 0-.5 .36 .36 0 0 0-.6 .1l.1 .3M452.8 91.5a.36 .36 0 0 0 .5 .1 .36 .36 0 0 0 0-.6 .36 .36 0 0 0-.6 .1l.1 .4M457.4 93.8a.36 .36 0 0 0 .5 .1 .36 .36 0 0 0 0-.6 .36 .36 0 0 0-.6 .2l.1 .3M457.4 94.1a.36 .36 0 0 0 .5 .1 .36 .36 0 0 0 0-.5 .36 .36 0 0 0-.6 .1l.1 .3M477.5 82.2a.31 .31 0 0 0 .5 .1 .31 .31 0 0 0-.1-.5M477.5 82.5a.36 .36 0 0 0 .6 .1 .36 .36 0 0 0-.1-.6 .36 .36 0 0 0-.5 .2v.3"/>
<path d="M561 127.1l-1 .5M575 131.9l-183.2-105.7M32.8 142.5h323.9M32.8 144.6h323.9M550.7 146l-183.3-105.8M32.8 185.6h323.9M32.8 187.7h323.9M33.2 306v-4M33.6 301.5h4"/>
</g>
<g fill="none" stroke="#000" stroke-width=".33" stroke-dasharray="1.3 .6" stroke-dashoffset=".3">
<path d="M390 35.4v-4.5M390.2 35.2v-2.6M390.5 32.4l2.2 1.3M392 35.7l167.2 96.5M368.3 47.8v-2.6M368.6 45.1l2.2 1.2M370 48.4l167.1 96.6M411.2 86l50.1 28.9M462.4 111.4l-50.2-29M32.8 149h2.6M41.9 148a.43 .43 0 0 0 .4-.6 .43 .43 0 0 0-.7 0 .43 .43 0 0 0 .3 .6M42.5 144a.43 .43 0 0 0 .4-.6 .43 .43 0 0 0-.8 0 .43 .43 0 0 0 .3 .6h.1"/>
<path d="M77.3 149h2.5M121.7 149h2.5M166.1 149h2.5M194.1 149h2.6M225 149h2.6M268.1 149h2.5M311.1 149h2.6M320.3 144a.43 .43 0 0 0 .4-.6 .43 .43 0 0 0-.7 0 .43 .43 0 0 0 .2 .6h.1M320.8 148a.43 .43 0 0 0 .4-.6 .43 .43 0 0 0-.7 0 .43 .43 0 0 0 .2 .6h.1M331.5 144.8v-2.5M32.8 181.2h2.6M42.2 183a.43 .43 0 0 0 .4-.6 .43 .43 0 0 0-.7-.1 .43 .43 0 0 0 .2 .7h.1"/>
<path d="M42.8 187a.43 .43 0 0 0 .4-.6 .43 .43 0 0 0-.7-.1 .43 .43 0 0 0 .2 .7h.1M77.3 181.2h2.5M121.7 181.2h2.5M137.1 187.9h2.5M166.1 181.2h2.5M180.1 187.9h2.6M194.1 181.2h2.6M223.2 187.9h2.5M225 181.2h2.6M268.1 181.2h2.5M311.1 181.2h2.6M320 187a.43 .43 0 0 0 .4-.6 .43 .43 0 0 0-.8-.1 .43 .43 0 0 0 .3 .7h.1"/>
<path d="M320.6 183a.43 .43 0 0 0 .3-.6 .43 .43 0 0 0-.7-.1 .43 .43 0 0 0 .3 .7h.1M331.5 187.9v-2.5"/>
</g>
<g fill="none" stroke="#000" stroke-width=".33" stroke-dasharray="1.3 .6" stroke-dashoffset=".2">
<path d="M390.2 36.7l169 97.5M390.6 29.7v-2.7M390.7 29.8v-2.7M391.9 27.8v2.7M392 29.2l169 97.5M392 29.5l169 97.6M392 36.1l169 97.5M366.3 43.7v-2.7M367.5 40.3v2.7M367.6 40.3v2.7M367.7 40.3v2.7M368.2 49.4l169 97.5"/>
<path d="M368.9 43.7v-2.7M369 43.8v-2.7M370 41.9l168.9 97.6M370 42.2l168.9 97.6M370 48.8l168.9 97.5M392.7 54.8v2.7M392.9 54.8v2.7M394 58.2v-2.7M394.2 58.3v-2.7M404.7 47.8l4 2.3M405 47.6l3.9 2.3M410.3 44.5l4 2.3"/>
<path d="M410.6 44.3l4 2.3M413.1 42.9l4 2.3M415.7 44.2v-2.7M415.8 44.3v-2.7M417 42.3v2.7M435.5 59l4 2.3M435.7 58.8l4 2.3M438.3 57.4l3.9 2.3M440.8 58.7v-2.7M440.9 58.8v-2.7M442.1 56.8v2.7M416.5 80l4 2.3"/>
<path d="M416.7 79.8l4 2.3M417.9 69.3v2.7M418 69.4v2.6M419.2 72.7v-2.7M419.3 72.8v-2.7M422.1 76.7l4 2.3M422.4 76.6l4 2.3M422.6 76.5l3.9 2.3M425.1 77.8v-2.7M425.3 77.9v-2.7M426.4 75.9v2.7M429.8 62.3l4 2.3"/>
<path d="M430.1 62.1l4 2.3M454.9 76.8l4 2.3M455.2 76.6l4 2.3M460.6 73.5l4 2.3M460.9 73.3l4 2.3M463.4 71.9l3.9 2.3M465.9 73.2v-2.7M466.1 73.3v-2.7M467.2 71.3v2.7M411.1 85.9v-2.7M412.3 82.5v2.7M412.4 82.5v2.7"/>
<path d="M412.6 82.5v2.7M413.7 85.9v-2.7M413.9 86v-2.7M436.8 96.5v2.7M436.9 96.6v2.7M438.1 100v-2.7M440.8 94.1l4 2.3M441.1 93.9l4 2.3M443 83.8v2.7M443.1 83.9v2.6M444.3 87.2v-2.7M444.4 87.3v-2.7"/>
<path d="M446.5 90.8l4 2.3M446.8 90.6l4 2.3M446.9 90.5l4 2.3M449.5 91.9v-2.7M449.6 92v-2.7M450.8 89.9v2.7M458.9 92.9v2.7M459 93v2.7M460.2 96.4v-2.7M460.3 96.5v-2.7M470.8 85.9l4 2.3M471.1 85.8l4 2.3"/>
<path d="M476.4 82.6l4 2.4M476.7 82.5l4 2.3M479.2 81l4 2.3M481.8 82.4v-2.7M481.9 82.5v-2.7M483.1 80.4v2.7M488.3 96l4 2.3M488.5 95.8l4 2.3M493.9 92.7l4 2.3M494.2 92.6l4 2.3M496.7 91.1l4 2.3M499.3 92.5v-2.7"/>
<path d="M499.4 92.6v-2.7M500.6 90.5v2.7M438.2 100v-2.7M465.2 108.1l4 2.3M465.5 107.9l4 2.4M470.8 104.8l4 2.4M471.1 104.7l4 2.3M471.3 104.6l3.9 2.3M473.8 105.9v-2.7M474 106v-2.7M475.1 104v2.7M476.3 103v2.7"/>
<path d="M476.5 103.1v2.7M477.6 106.5v-2.7M477.8 106.5v-2.6M500.7 117.1v2.7M500.8 117.2v2.7M512.6 110.1l4 2.3M512.9 109.9l4 2.3M518.3 106.8l4 2.3M518.6 106.6l4 2.3M521.1 105.2l3.9 2.3M523.6 106.5v-2.7M523.8 106.6v-2.7"/>
<path d="M524.9 104.6v2.7M545.4 119.2l4 2.3M549.3 118.6v2.7M502 120.5v-2.7M502.1 120.6v-2.7M525 131.1v2.7M525.2 131.2v2.7M526.3 134.6v-2.7M526.5 134.7v-2.7M537 124.1l4 2.3M537.3 124l3.9 2.3M542.6 120.9l4 2.3"/>
<path d="M542.9 120.7l4 2.3M548 120.6v-2.7M548.1 120.7v-2.7M558.9 128.3l-169-97.5M569.8 133.3l3.9 2.3M572.3 134.7v-2.7M572.5 134.7v-2.7M573.6 132.7v2.7M536.9 141l-169-97.5"/>
</g>
<g fill="none" stroke="#000" stroke-width=".33" stroke-dasharray="1.3 .6" stroke-dashoffset=".7">
<path d="M388.2 31.4l1.3 .7M390.2 35.2v1.3M390.7 27l-22.9 13.2M368.3 47.9l6.4-3.7M368.9 43.8l22.9-13.3M394 58.3l22.9-13.2M415.9 41.5l-23 13.3M441 56l-23 13.3M419.1 72.8l23-13.2M466.1 70.5l-22.9 13.3M482 79.7l-23 13.2M444.2 87.3l23-13.2"/>
<path d="M460.1 96.5l23-13.3M499.4 89.8l-22.9 13.2M477.6 106.6l22.9-13.3M523.8 103.8l-22.9 13.3M548.2 117.9l-23 13.2M501.9 120.6l23-13.2M526.3 134.7l22.9-13.3M559.7 127.5l1.3-.8M572.5 131.9l-22.9 13.3M536.7 141.1l-1.1 .6M536.9 142.5v-1.3M550.7 148.7l22.9-13.2"/>
</g>
<g fill="none" stroke="#000" stroke-width=".33" stroke-dasharray="1.3 .6" stroke-dashoffset=".9">
<path d="M389.8 30.8l-1.6 .9M390.2 30.8v1.8M390.4 36.6l1.6-.9M392 29.5l-1.6 .9M396.4 39.5a.31 .31 0 0 0 .5 0 .31 .31 0 0 0 0-.5 .31 .31 0 0 0-.5 .2v.3M396.4 39.8a.31 .31 0 0 0 .5 .1 .31 .31 0 0 0 0-.5 .31 .31 0 0 0-.5 .1v.3M367.8 43.5l-1.6 .9M368 45.5v-1.9M368.4 49.4l1.6-1M370 42.2l-1.6 1M374.3 52.1a.31 .31 0 0 0 .4 .1 .31 .31 0 0 0 0-.5 .31 .31 0 0 0-.5 .1l.1 .3M374.3 52.4a.31 .31 0 0 0 .4 .1 .31 .31 0 0 0 0-.5 .31 .31 0 0 0-.5 .2l.1 .2"/>
<path d="M538.9 139.8l-1.6 .9M553.6 130.2a.31 .31 0 0 0 .5 0 .31 .31 0 0 0-.1-.4 .31 .31 0 0 0-.4 .1v.3M553.6 130.5a.31 .31 0 0 0 .5 .1 .31 .31 0 0 0-.1-.5 .31 .31 0 0 0-.4 .1v.3M531.7 143a.31 .31 0 0 0 .5 .1 .31 .31 0 0 0 0-.5 .31 .31 0 0 0-.5 .1v.3M531.7 143.3a.31 .31 0 0 0 .5 .1 .31 .31 0 0 0 0-.5 .31 .31 0 0 0-.5 .2v.2"/>
</g>
<path d="M390.6 29.9l1.4 .8M391.9 26.3v1.5M392 26.2v1.6M461.1 110.6v1.6M461.3 110.7v1.5M537.1 141.1v1.5M549.4 145.2v1.7M549.5 145.3v1.5" fill="none" stroke="#000" stroke-width=".33" stroke-dasharray="1.3 .6" stroke-dashoffset=".8"/>
<g font-size="4.7">
<text x="67.5" y="13">Lista de cortes para pieza soldada</text>
<text x="14.5" y="22.2">N.º DE</text>
<text x="9.6" y="26.7">ELEMENTO</text>
<text x="38.6" y="24.5">CANTIDAD</text>
<text x="105.5" y="24.5">DESCRIPCIÓN</text>
<text x="179.9" y="24.5">LONGITUD</text>
<text x="20.1" y="35.5">1</text>
<text x="49.3" y="35.5">1</text>
<text x="111.2" y="35.5">W 8 x 21</text>
<text x="186.3" y="35.5">5974</text>
<text x="20.1" y="46.5">2</text>
<text x="49.3" y="46.5">2</text>
<text x="106" y="46.5">TR 4x2x0.1875</text>
<text x="184.4" y="46.5">6477.8</text>
<text x="20.1" y="57.5">3</text>
<text x="49.3" y="57.5">1</text>
<text x="106" y="57.5">TR 4x2x0.1875</text>
<text x="184.4" y="57.5">1772.8</text>
<text x="20.1" y="68.5">4</text>
<text x="49.3" y="68.5">9</text>
<text x="106" y="68.5">TR 4x2x0.1875</text>
<text x="185.7" y="68.5">811.2</text>
<text x="20.1" y="79.5">5</text>
<text x="49.3" y="79.5">3</text>
<text x="106" y="79.5">TR 4x2x0.1875</text>
<text x="185.7" y="79.5">449.2</text>
<text x="20.1" y="90.5">6</text>
<text x="49.3" y="90.5">1</text>
<text x="111.2" y="90.5">W 8 x 21</text>
<text x="186.3" y="90.5">5974</text>
<text x="20.1" y="101.5">7</text>
<text x="49.3" y="101.5">1</text>
<text x="184.4" y="101.5">772.65</text>
<text x="315.9" y="113.7">6</text>
<text x="373.9" y="160.6">4</text>
<text x="112.5" y="232.2">3</text>
<text x="280.3" y="232.2">5</text>
<text x="121.5" y="278.7">2</text>
<text x="518.5" y="293.3">L 4 x 4 x 3/16 &quot;</text>
<text x="381.8" y="303.6">1</text>
<text x="486.2" y="399.3">ENTRAMADO DE SOPORTE DE PASARELA</text>
</g>
<g font-size="4.7" fill="#00f">
<text x="49.2" y="131.3">888.50</text>
<text x="93.6" y="131.3">888.50</text>
<text x="141.3" y="131.3">888</text>
<text x="176.5" y="131.3">561*</text>
<text x="207" y="131.3">618</text>
<text x="244" y="131.3">861</text>
<text x="287" y="131.3">861</text>
<text x="330.1" y="131.3">861</text>
<text x="21.8" y="169" transform="rotate(-90 21.8 169)">862</text>
<text x="21.8" y="203" transform="rotate(-90 21.8 203)">500</text>
<text x="156" y="221.9">861</text>
<text x="199" y="221.9">861</text>
<text x="176.2" y="233.9">1722</text>
<text x="183.4" y="270.6">6477.80</text>
<text x="440.5" y="282.6">500</text>
<text x="176.9" y="318.2">5974</text>
<text x="474.7" y="318.2">779</text>
</g>
<text font-size="4.2" x="539" y="411.1">DSI-004-0021</text>
<g font-size="3.3">
<text x="33.4" y="5.4">1</text>
<text x="78.4" y="5.4">2</text>
<text x="129.9" y="5.4">3</text>
<text x="178.7" y="5.4">4</text>
<text x="223.5" y="5.4">5</text>
<text x="269" y="5.4">6</text>
<text x="325.1" y="5.4">7</text>
<text x="370.8" y="5.4">8</text>
<text x="418.3" y="5.4">9</text>
<text x="466.3" y="5.4">10</text>
<text x="514.5" y="5.4">11</text>
<text x="561.1" y="5.4">12</text>
<text x="2.5" y="33.4">A</text>
<text x="589.1" y="32.1">A</text>
<text x="2.5" y="83.8">B</text>
<text x="589.1" y="87.4">B</text>
<text x="2.1" y="136.1">C</text>
<text x="588.7" y="136.6">C</text>
<text x="2.2" y="184.8">D</text>
<text x="588.8" y="188.9">D</text>
<text x="2.7" y="238.4">E</text>
<text x="589.5" y="236.5">E</text>
<text x="2.7" y="284.3">F</text>
<text x="589.5" y="287.9">F</text>
<text x="2.7" y="333.1">G</text>
<text x="589.5" y="335.9">G</text>
<text x="469.6" y="352.5">CLIENTE:</text>
<text x="471.1" y="368.1">INGENIERÍA:</text>
<text x="530.6" y="370.1">TRATAMIENTO DE</text>
<text x="530.6" y="373.6">AGUA Y AGUAS RESIDUALES</text>
<text x="471.1" y="383.8">PROYECTO:</text>
<text x="3.2" y="386.6">H</text>
<text x="501.3" y="385.8">TRATAMIENTO DE AGUAS RESIDUALES</text>
<text x="511.5" y="389.3">TANQUE CLARIFICADOR</text>
<text x="589.8" y="385.9">H</text>
<text x="354.4" y="395.7">Rev.</text>
<text x="372" y="395.7">Revisiones</text>
<text x="408.8" y="395.7">Fecha</text>
<text x="423.3" y="395.7">Diseñó</text>
<text x="438.5" y="395.7">Revisó</text>
<text x="452.5" y="395.7">Aprobó</text>
<text x="471.1" y="395.7">TITULO</text>
<text x="356.6" y="403.2">A</text>
<text x="470.6" y="407.5">Escala:</text>
<text x="501.2" y="407.5">Unid.</text>
<text x="526.9" y="407.5">Plano Nro.</text>
<text x="566.7" y="406.9">Tamaño</text>
<text x="480.8" y="411">Indicada</text>
<text x="508.9" y="410.6">mm</text>
<text x="578.7" y="411.8">A-1</text>
<text x="32.9" y="416.5">1</text>
<text x="77.5" y="416.5">2</text>
<text x="125.4" y="416.8">3</text>
<text x="176.8" y="416.8">4</text>
<text x="226.1" y="416.8">5</text>
<text x="254.9" y="416.8">6</text>
<text x="339.4" y="416.8">7</text>
<text x="369.1" y="416.8">8</text>
<text x="417.1" y="416.8">9</text>
<text x="464.2" y="416.8">10</text>
<text x="511.3" y="416.8">11</text>
<text x="560.7" y="416.8">12</text>
</g>
<g font-size="2.7">
<text x="368.2" y="403.2">Emitido para revisión interna</text>
<text x="408.8" y="403.2">30.12.13</text>
<text x="425" y="403.2">W.D.C.</text>
<text x="440" y="403.2">W.D.C.</text>
</g>
</svg>
